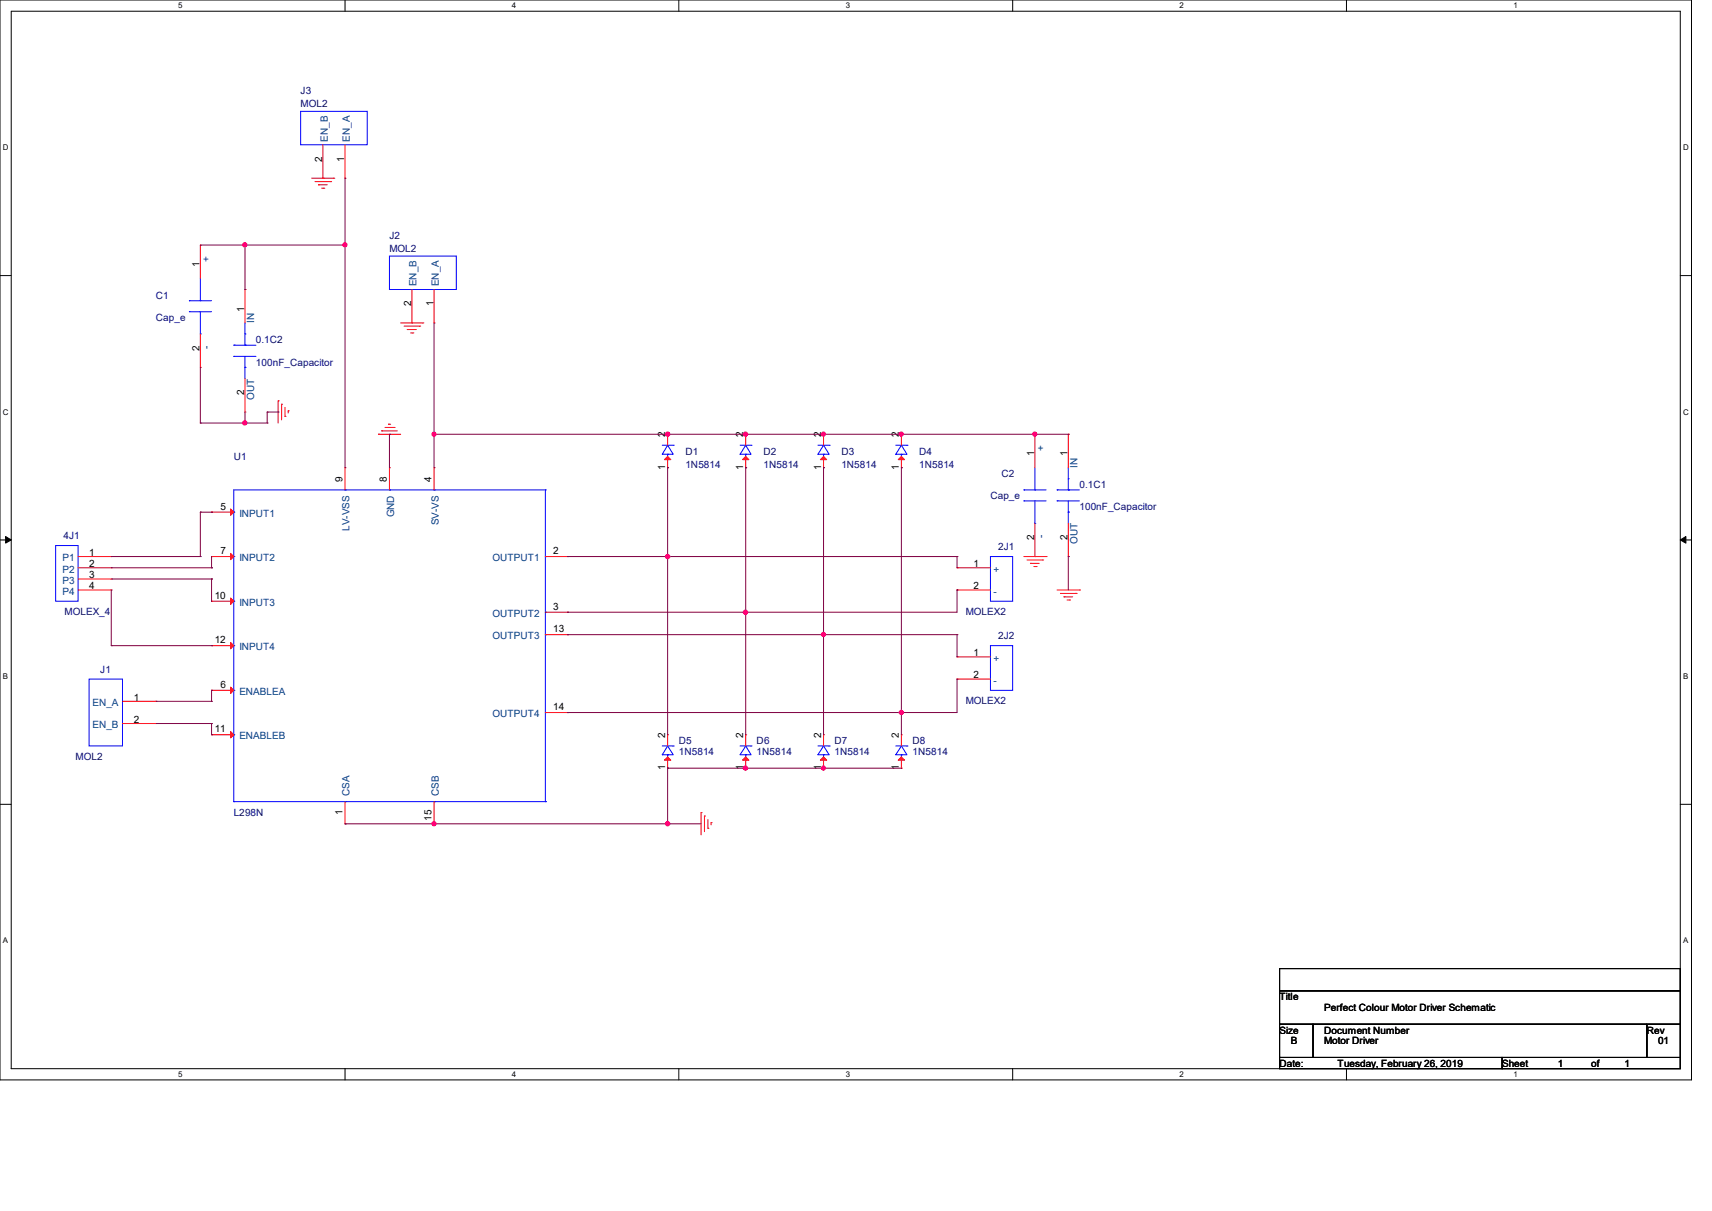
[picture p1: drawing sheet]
<svg xmlns="http://www.w3.org/2000/svg" width="297mm" height="210mm" viewBox="0 0 297 210" stroke-linecap="round" stroke-linejoin="round" font-family="sans-serif">
<path d="M0 0h293.5v187.3h-293.5zM1.9 1.9h289.6v183.4h-289.6z" fill="none" stroke="#000" stroke-width=".17"/>
<g fill="#fff">
<path d="M30.9 .2h.8v1.5h-.8z"/>
<path d="M30.9 185.5h.8v1.6h-.8z"/>
</g>
<path d="M59.9 0v1.9M59.9 185.3v2" fill="none" stroke="#000" stroke-width=".17"/>
<g fill="#fff">
<path d="M88.8 .2h.8v1.5h-.8z"/>
<path d="M88.8 185.5h.8v1.6h-.8z"/>
</g>
<path d="M117.8 0v1.9M117.8 185.3v2" fill="none" stroke="#000" stroke-width=".17"/>
<g fill="#fff">
<path d="M146.7 .2h.8v1.5h-.8z"/>
<path d="M146.7 185.5h.8v1.6h-.8z"/>
</g>
<path d="M175.7 0v1.9M175.7 185.3v2" fill="none" stroke="#000" stroke-width=".17"/>
<g fill="#fff">
<path d="M204.6 .2h.8v1.5h-.8z"/>
<path d="M204.6 185.5h.8v1.6h-.8z"/>
</g>
<path d="M233.6 0v1.9M233.6 185.3v2" fill="none" stroke="#000" stroke-width=".17"/>
<g fill="#fff">
<path d="M262.6 .2h.7v1.5h-.7z"/>
<path d="M262.6 185.5h.7v1.6h-.7z"/>
<path d="M.5 24.8h1v1.6h-1z"/>
<path d="M292 24.8h1v1.6h-1z"/>
<path d="M.5 70.7h1v1.5h-1z"/>
<path d="M292 70.7h1v1.5h-1z"/>
</g>
<path d="M0 47.8h1.9M291.5 47.8h2" fill="none" stroke="#000" stroke-width=".17"/>
<g fill="#fff">
<path d="M.5 116.5h.9v1.6h-.9z"/>
<path d="M292 116.5h.9v1.6h-.9z"/>
</g>
<path d="M0 93.6h1.9M291.5 93.6h2" fill="none" stroke="#000" stroke-width=".17"/>
<path d="M1 93l.9 .6-.9 .6zM291.5 93.6l1-.6v1.2z" fill="#000" stroke="#000" stroke-width=".17"/>
<g fill="#fff">
<path d="M.5 162.4h.9v1.5h-.9z"/>
<path d="M292 162.4h.9v1.5h-.9z"/>
</g>
<path d="M0 139.5h1.9M291.5 139.5h2M222 168h69.5v3.8h-69.5zM222 171.8h69.5v5.8h-69.5zM222 177.6h5.8v5.8h-5.8zM227.8 177.6h57.9v5.8h-57.9zM285.7 177.6h5.8v5.8h-5.8zM222 183.4h38.6v1.9h-38.6zM260.6 183.4h30.9v1.9h-30.9z" fill="none" stroke="#000" stroke-width=".17"/>
<g fill="none" stroke="#f00" stroke-width=".17">
<path d="M54.1 30.9h3.8M54.7 31.5h2.7M55.2 32h.1M55.2 32h1.6M55.8 32.6h.4M56 30.9h.1M56 25.1v5.8M56.2 32.6h.1M57.4 31.5h.1M57.9 30.9h.1M59.9 30.9h.1M59.9 25.1v5.8"/>
<path d="M34.8 42.5h.1M34.8 42.5v5.8M34.8 57.9v5.8M42.5 50.2h.1M42.5 50.2v5.8M69.5 56h3.9M70.1 56.6h2.7M70.7 57.1h.1M70.7 57.1h1.5M71.2 57.7h.4M71.5 56h.1M71.5 50.2v5.8"/>
<path d="M71.6 57.7h.1M72.8 56.6h.1M73.4 56h.1M75.3 56h.1M75.3 50.2v5.8M34.8 63.7h.1M42.5 71.5h.1M42.5 65.7v5.8M48.3 69.5h.1M48.3 69.5v3.9M48.9 70.1h.1M48.9 70.1v2.7"/>
<path d="M49.4 72.2h.1M49.4 70.7v1.5M50 71.2h.1M50 71.2v.4M65.7 75.3h.1M65.7 75.3h3.8M66.2 74.7h.1M66.2 74.7h2.7M66.8 74.1h1.6M67.4 73.6h.1M67.4 73.6h.4M68.4 74.1h.1"/>
<path d="M115.8 75.3h.1M115.8 75.3v1.9M115.8 79.2v1.9M129.4 75.3h.1M129.4 75.3v1.9M129.4 79.2v1.9M142.9 75.3h.1M142.9 75.3v1.9M142.9 79.2v1.9M156.4 75.3h.1M156.4 75.3v1.9M156.4 79.2v1.9"/>
<path d="M179.5 75.3h.1M179.5 75.3v5.8M185.3 75.3h.1M185.3 75.3v5.8M13.5 96.5h5.8M13.5 98.5h5.8M19.3 96.5h.1M19.3 98.5h.1M36.7 88.8h.1M36.7 96.5h.1M36.7 96.5h3.9M36.7 88.8h3.9"/>
<path d="M59.9 81.1h.1M59.9 81.1v3.9M67.6 81.1h.1M67.6 81.1v3.9M75.3 81.1h.1M75.3 81.1v3.9M94.6 96.5h3.9M98.5 96.5h.1M115.8 81.1h.1M129.4 81.1h.1M142.9 81.1h.1M156.4 81.1h.1"/>
<path d="M166 98.5h.1M166 98.5h5.8M177.6 96.5h3.9M178.2 97.1h2.7M178.8 97.7h.1M178.8 97.7h1.5M179.4 98.3h.3M179.5 96.5h.1M179.5 90.8v5.7M179.7 98.3h.1M180.9 97.1h.1M181.5 96.5h.1"/>
<path d="M185.3 96.5h.1M185.3 90.8v5.7M13.5 102.3h5.8M13.5 100.4h5.8M19.3 100.4h.1M19.3 102.3h.1M36.7 119.7h.1M36.7 104.3h.1M36.7 112h.1M36.7 119.7h3.9M36.7 104.3h3.9M36.7 112h3.9"/>
<path d="M94.6 106.2h3.9M94.6 110.1h3.9M98.5 106.2h.1M98.5 110.1h.1M166 113.9h.1M166 117.8h.1M166 102.3h.1M166 102.3h5.8M166 113.9h5.8M166 117.8h5.8M183.4 102.3h3.9M184 102.9h2.7"/>
<path d="M184.6 103.5h.1M184.6 103.5h1.5M185.1 104.1h.4M185.5 104.1h.1M186.7 102.9h.1M187.3 102.3h.1M21.3 121.6h5.8M21.3 125.5h5.8M27.1 121.6h.1M27.1 125.5h.1M36.7 127.4h.1M36.7 127.4h3.9"/>
<path d="M59.9 139v3.9M75.3 139v3.9M94.6 123.6h3.9M98.5 123.6h.1M115.8 133.2h.1M115.8 127.4h.1M115.8 127.4v2M115.8 131.3v1.9M129.4 133.2h.1M129.4 127.4h.1M129.4 127.4v2M129.4 131.3v1.9"/>
<path d="M142.9 133.2h.1M142.9 127.4h.1M142.9 127.4v2M142.9 131.3v1.9M156.4 133.2h.1M156.4 127.4h.1M156.4 127.4v2M156.4 131.3v1.9M59.9 142.9h.1M75.3 142.9h.1M121.6 140.9h.1M121.6 140.9v3.9"/>
<path d="M122.2 141.5h.1M122.2 141.5v2.7M122.8 143.6h.1M122.8 142.1v1.5M123.4 142.7h.1M123.4 142.7v.3"/>
</g>
<g fill="none" stroke="#00f" stroke-width=".17">
<path d="M52.2 19.3h11.5v5.8h-11.5zM32.9 52.2h.1M32.9 54.1h.1M32.9 52.2h3.8M32.9 54.1h3.8M34.8 52.2h.1M34.8 57.9h.1M34.8 48.3v3.9M34.8 54.1v3.8M40.6 59.9h.1M40.6 59.9h3.8M42.5 57.9h.1"/>
<path d="M42.5 59.9h.1M42.5 56v3.9M67.6 44.4h11.6v5.8h-11.6zM40.6 61.8h.1M40.6 61.8h3.8M42.5 63.7h.1M42.5 61.8v3.9M114.9 77.2h1.9M115.8 77.2l1 1.6h-1.9zM115.8 78.8h.1M115.8 78.8v.4M116.8 77.2h.1"/>
<path d="M128.4 77.2h1.9M129.4 77.2l.9 1.6h-1.9zM129.4 78.8h.1M129.4 78.8v.4M130.3 77.2h.1M141.9 77.2h1.9M142.9 77.2l.9 1.6h-1.9zM142.9 78.8h.1M142.9 78.8v.4M143.8 77.2h.1M155.4 77.2h2M156.4 77.2l1 1.6h-2z"/>
<path d="M156.4 78.8h.1M156.4 78.8v.4M157.4 77.2h.1M9.7 94.6h3.8v9.7h-3.8zM40.6 96.5h.1M40.6 88.8h.1M59.9 85h.1M67.6 85h.1M75.3 85h.1M94.6 85h.1M94.6 96.5h.1M94.6 85h-54v54"/>
<path d="M94.6 85v54M171.8 96.5h3.9v7.8h-3.9zM177.6 85h.1M177.6 86.9h.1M177.6 85h3.9M177.6 86.9h3.9M179.5 85h.1M179.5 90.8h.1M179.5 81.1v3.9M179.5 86.9v3.9M183.4 85h.1M183.4 86.9h.1"/>
<path d="M183.4 85h3.9M183.4 86.9h3.9M185.3 88.8h.1M185.3 83h.1M185.3 85h.1M185.3 81.1v3.9M185.3 86.9v3.9M15.5 117.8h5.8v11.6h-5.8zM40.6 119.7h.1M40.6 112h.1M40.6 104.3h.1M94.6 110.1h.1"/>
<path d="M94.6 106.2h.1M171.8 112h3.9v7.7h-3.9zM40.6 139h.1M40.6 127.4h.1M40.6 139h54M59.9 139h.1M75.3 139h.1M94.6 139h.1M94.6 123.6h.1M114.9 129.4h1.9M115.8 129.4l1 1.5h-1.9zM115.8 130.9h.1"/>
<path d="M115.8 130.9v.4M116.8 129.4h.1M128.4 129.4h1.9M129.4 129.4l.9 1.5h-1.9zM129.4 130.9h.1M129.4 130.9v.4M130.3 129.4h.1M141.9 129.4h1.9M142.9 129.4l.9 1.5h-1.9zM142.9 130.9h.1M142.9 130.9v.4M143.8 129.4h.1"/>
<path d="M155.4 129.4h2M156.4 129.4l1 1.5h-2zM156.4 130.9h.1M156.4 130.9v.4M157.4 129.4h.1"/>
</g>
<g fill="#f00" stroke="#f00" stroke-width=".17">
<path d="M156.4 131.3l.5 .5h-1.1z"/>
<path d="M40 88.3l.6 .5-.6 .6z"/>
<path d="M40 119.2l.6 .5-.6 .6z"/>
<path d="M40 96l.6 .5-.6 .6z"/>
<path d="M40 103.7l.6 .6-.6 .5z"/>
<path d="M40 126.9l.6 .5-.6 .6z"/>
<path d="M40 111.4l.6 .6-.6 .5z"/>
<path d="M142.3 131.8l.6-.5 .5 .5z"/>
<path d="M128.8 131.8l.6-.5 .5 .5z"/>
<path d="M115.3 131.8l.5-.5 .6 .5z"/>
<path d="M156.4 79.2l.5 .5h-1.1z"/>
<path d="M142.3 79.7l.6-.5 .5 .5z"/>
<path d="M128.8 79.7l.6-.5 .5 .5z"/>
<path d="M115.3 79.7l.5-.5 .6 .5z"/>
</g>
<g fill="none" stroke="#800040" stroke-width=".17">
<path d="M59.9 30.9v50.2M34.8 42.5h25.1M42.5 50.2h.1M42.5 42.5h.1M42.5 42.5v7.7M59.9 42.5h.1M75.3 56v25.1M34.8 73.4h.1M34.8 63.7v9.7M34.8 73.4h11.6M42.5 73.4h.1M42.5 71.5v1.9"/>
<path d="M46.4 71.5h.1M46.4 73.4h.1M46.4 71.5v1.9M46.4 71.5h1.9M48.3 71.5h.1M67.6 75.3h.1M67.6 75.3v5.8M75.3 75.3h.1M75.3 75.3h110M115.8 75.3h.1M129.4 75.3h.1M142.9 75.3h.1"/>
<path d="M179.5 75.3h.1M185.3 75.3h.1M19.3 96.5h15.5M19.3 98.5h17.4M34.8 96.5h.1M34.8 88.8h.1M34.8 88.8v7.7M34.8 88.8h1.9M36.7 88.8h.1M36.7 98.5h.1M36.7 96.5v2M98.5 96.5h.1"/>
<path d="M98.5 96.5h67.5M115.8 81.1h.1M115.8 96.5h.1M115.8 81.1v46.3M129.4 81.1h.1M129.4 81.1v46.3M142.9 81.1h.1M142.9 81.1v46.3M156.4 81.1h.1M156.4 81.1v46.3M166 96.5h.1M166 96.5v2"/>
<path d="M185.3 96.5h.1M185.3 96.5v5.8M19.3 112h.1M19.3 100.4h17.4M19.3 102.3v9.7M19.3 112h17.4M36.7 100.4h.1M36.7 112h.1M36.7 119.7h.1M36.7 100.4v3.9M36.7 119.7v1.9M98.5 106.2h.1"/>
<path d="M98.5 110.1h.1M98.5 110.1h67.5M129.4 106.2h.1M142.9 110.1h.1M166 110.1h.1M166 117.8h.1M166 102.3h.1M166 102.3v3.9h-67.5M166 110.1v3.8M166 117.8v5.8h-67.5M27.1 121.6h9.6M27.1 125.5h9.6"/>
<path d="M36.7 121.6h.1M36.7 125.5h.1M36.7 127.4h.1M36.7 125.5v1.9M98.5 123.6h.1M115.8 133.2h.1M115.8 133.2v9.7M115.8 133.2h40.6M129.4 133.2h.1M142.9 133.2h.1M156.4 123.6h.1M59.9 142.9h.1"/>
<path d="M59.9 142.9h61.7M75.3 142.9h.1M115.8 142.9h.1"/>
</g>
<g fill="#f0f" stroke="#f0f" stroke-width=".17">
<circle cx="156.4" cy="75.3" r=".36"/>
<circle cx="142.9" cy="75.3" r=".36"/>
<circle cx="129.3" cy="75.3" r=".37"/>
<circle cx="115.8" cy="75.3" r=".37"/>
<circle cx="75.3" cy="75.3" r=".36"/>
<circle cx="75.3" cy="142.9" r=".36"/>
<circle cx="115.8" cy="142.9" r=".37"/>
<circle cx="129.3" cy="133.2" r=".37"/>
<circle cx="142.9" cy="133.2" r=".36"/>
<circle cx="156.4" cy="123.5" r=".36"/>
<circle cx="115.8" cy="96.5" r=".37"/>
<circle cx="142.9" cy="110" r=".36"/>
<circle cx="129.3" cy="106.2" r=".37"/>
<circle cx="59.8" cy="42.5" r=".36"/>
<circle cx="42.5" cy="42.5" r=".37"/>
<circle cx="42.5" cy="73.3" r=".37"/>
<circle cx="179.5" cy="75.3" r=".36"/>
</g>
<g font-size="1.7" fill="#000080">
<text x="52.2" y="16.3">J3</text>
<text x="52.2" y="18.6">MOL2</text>
<text x="67.6" y="41.4">J2</text>
<text x="67.6" y="43.7">MOL2</text>
<text x="27.1" y="51.8">C1</text>
<text x="27.1" y="55.7">Cap_e</text>
<text x="44.4" y="59.5">0.1C2</text>
<text x="44.4" y="63.4">100nF_Capacitor</text>
<text x="40.6" y="79.8">U1</text>
<text x="118.9" y="78.8">D1</text>
<text x="118.9" y="81.2">1N5814</text>
<text x="132.5" y="78.8">D2</text>
<text x="132.5" y="81.2">1N5814</text>
<text x="146" y="78.8">D3</text>
<text x="146" y="81.2">1N5814</text>
<text x="159.5" y="78.8">D4</text>
<text x="159.5" y="81.2">1N5814</text>
<text x="173.7" y="82.7">C2</text>
<text x="171.8" y="86.6">Cap_e</text>
<text x="187.3" y="84.6">0.1C1</text>
<text x="187.3" y="88.5">100nF_Capacitor</text>
<text x="11" y="93.5">4J1</text>
<text x="173.2" y="95.5">2J1</text>
<text x="11.2" y="106.6">MOLEX_4</text>
<text x="167.6" y="106.6">MOLEX2</text>
<text x="173.2" y="110.9">2J2</text>
<text x="17.4" y="116.7">J1</text>
<text x="167.6" y="122.1">MOLEX2</text>
<text x="13.1" y="131.7">MOL2</text>
<text x="117.8" y="129">D5</text>
<text x="117.8" y="131">1N5814</text>
<text x="131.3" y="129">D6</text>
<text x="131.3" y="131">1N5814</text>
<text x="144.8" y="129">D7</text>
<text x="144.8" y="131">1N5814</text>
<text x="158.3" y="129">D8</text>
<text x="158.3" y="131">1N5814</text>
<text x="40.6" y="141.6">L298N</text>
</g>
<g font-size="1.7">
<text x="55.9" y="28" transform="rotate(-90 55.9 28)">2</text>
<text x="59.7" y="28" transform="rotate(-90 59.7 28)">1</text>
<text x="34.6" y="46.4" transform="rotate(-90 34.6 46.4)">1</text>
<text x="71.3" y="53.1" transform="rotate(-90 71.3 53.1)">2</text>
<text x="75.2" y="53.1" transform="rotate(-90 75.2 53.1)">1</text>
<text x="42.4" y="54.1" transform="rotate(-90 42.4 54.1)">1</text>
<text x="34.6" y="60.8" transform="rotate(-90 34.6 60.8)">2</text>
<text x="42.4" y="68.5" transform="rotate(-90 42.4 68.5)">2</text>
<text x="115.4" y="75.9" transform="rotate(-90 115.4 75.9)">2</text>
<text x="128.9" y="75.9" transform="rotate(-90 128.9 75.9)">2</text>
<text x="142.4" y="75.9" transform="rotate(-90 142.4 75.9)">2</text>
<text x="156" y="75.9" transform="rotate(-90 156 75.9)">2</text>
<text x="59.4" y="83.6" transform="rotate(-90 59.4 83.6)">9</text>
<text x="67.1" y="83.6" transform="rotate(-90 67.1 83.6)">8</text>
<text x="74.9" y="83.6" transform="rotate(-90 74.9 83.6)">4</text>
<text x="115.4" y="81.5" transform="rotate(-90 115.4 81.5)">1</text>
<text x="128.9" y="81.5" transform="rotate(-90 128.9 81.5)">1</text>
<text x="142.4" y="81.5" transform="rotate(-90 142.4 81.5)">1</text>
<text x="156" y="81.5" transform="rotate(-90 156 81.5)">1</text>
<text x="179.4" y="79.2" transform="rotate(-90 179.4 79.2)">1</text>
<text x="185.2" y="79.2" transform="rotate(-90 185.2 79.2)">1</text>
<text x="38.2" y="88.4">5</text>
<text x="179.4" y="93.6" transform="rotate(-90 179.4 93.6)">2</text>
<text x="185.2" y="93.6" transform="rotate(-90 185.2 93.6)">2</text>
<text x="15.5" y="96.4">1</text>
<text x="15.5" y="98.3">2</text>
<text x="15.5" y="100.3">3</text>
<text x="38.2" y="96.1">7</text>
<text x="96" y="96.1">2</text>
<text x="168.9" y="98.3">1</text>
<text x="15.5" y="102.2">4</text>
<text x="37.3" y="103.8">10</text>
<text x="96" y="105.7">3</text>
<text x="168.9" y="102.2">2</text>
<text x="37.3" y="111.5">12</text>
<text x="96" y="109.6">13</text>
<text x="168.9" y="113.8">1</text>
<text x="38.2" y="119.3">6</text>
<text x="168.9" y="117.6">2</text>
<text x="23.2" y="121.5">1</text>
<text x="23.2" y="125.3">2</text>
<text x="96" y="123.1">14</text>
<text x="37.3" y="127">11</text>
<text x="115.4" y="128" transform="rotate(-90 115.4 128)">2</text>
<text x="128.9" y="128" transform="rotate(-90 128.9 128)">2</text>
<text x="142.4" y="128" transform="rotate(-90 142.4 128)">2</text>
<text x="156" y="128" transform="rotate(-90 156 128)">2</text>
<text x="115.4" y="133.6" transform="rotate(-90 115.4 133.6)">1</text>
<text x="128.9" y="133.6" transform="rotate(-90 128.9 133.6)">1</text>
<text x="142.4" y="133.6" transform="rotate(-90 142.4 133.6)">1</text>
<text x="156" y="133.6" transform="rotate(-90 156 133.6)">1</text>
<text x="59.4" y="141.3" transform="rotate(-90 59.4 141.3)">1</text>
<text x="74.9" y="142.3" transform="rotate(-90 74.9 142.3)">15</text>
<text x="222" y="173.4">Title</text>
<text x="222" y="179.2">Size</text>
<text x="229.7" y="175.3">Perfect Colour Motor Driver Schematic</text>
<text x="229.7" y="179.2">Document Number</text>
<text x="285.7" y="179.2">Rev</text>
<text x="222" y="185">Date:</text>
<text x="223.9" y="181.1">B</text>
<text x="229.7" y="181.1">Motor Driver</text>
<text x="232.1" y="185">Tuesday, February 26, 2019</text>
<text x="260.6" y="185">Sheet</text>
<text x="270.2" y="185">1</text>
<text x="276" y="185">of</text>
<text x="281.8" y="185">1</text>
<text x="287.7" y="181.1">01</text>
</g>
<g font-size="1.7" fill="#004080">
<text x="56.9" y="24.6" transform="rotate(-90 56.9 24.6)">EN_B</text>
<text x="60.7" y="24.6" transform="rotate(-90 60.7 24.6)">EN_A</text>
<text x="36.4" y="45.4" transform="rotate(-90 36.4 45.4)">+</text>
<text x="72.3" y="49.6" transform="rotate(-90 72.3 49.6)">EN_B</text>
<text x="76.2" y="49.6" transform="rotate(-90 76.2 49.6)">EN_A</text>
<text x="44.1" y="56" transform="rotate(-90 44.1 56)">IN</text>
<text x="36.4" y="60.5" transform="rotate(-90 36.4 60.5)">-</text>
<text x="44.1" y="69.3" transform="rotate(-90 44.1 69.3)">OUT</text>
<text x="181.1" y="78.2" transform="rotate(-90 181.1 78.2)">+</text>
<text x="186.9" y="81.1" transform="rotate(-90 186.9 81.1)">IN</text>
<text x="41.5" y="89.6">INPUT1</text>
<text x="68.4" y="89.7" transform="rotate(-90 68.4 89.7)">GND</text>
<text x="60.7" y="92.1" transform="rotate(-90 60.7 92.1)">LV-VSS</text>
<text x="76.1" y="91.1" transform="rotate(-90 76.1 91.1)">SV-VS</text>
<text x="181.1" y="93.3" transform="rotate(-90 181.1 93.3)">-</text>
<text x="186.9" y="94.4" transform="rotate(-90 186.9 94.4)">OUT</text>
<text x="10.8" y="97.4">P1</text>
<text x="10.8" y="99.3">P2</text>
<text x="10.8" y="101.2">P3</text>
<text x="41.5" y="97.3">INPUT2</text>
<text x="85.4" y="97.3">OUTPUT1</text>
<text x="172.4" y="99.3">+</text>
<text x="10.8" y="103.2">P4</text>
<text x="41.5" y="105.1">INPUT3</text>
<text x="85.4" y="107">OUTPUT2</text>
<text x="172.4" y="103.2">-</text>
<text x="41.5" y="112.8">INPUT4</text>
<text x="85.4" y="110.9">OUTPUT3</text>
<text x="172.4" y="114.8">+</text>
<text x="172.4" y="118.6">-</text>
<text x="16" y="122.5">EN_A</text>
<text x="41.5" y="120.5">ENABLEA</text>
<text x="85.4" y="124.4">OUTPUT4</text>
<text x="16" y="126.3">EN_B</text>
<text x="41.5" y="128.2">ENABLEB</text>
<text x="60.7" y="138" transform="rotate(-90 60.7 138)">CSA</text>
<text x="76.1" y="138" transform="rotate(-90 76.1 138)">CSB</text>
</g>
<g font-size="1.4">
<text x="30.9" y="1.4">5</text>
<text x="88.8" y="1.4">4</text>
<text x="146.7" y="1.4">3</text>
<text x="204.6" y="1.4">2</text>
<text x="262.6" y="1.4">1</text>
<text x=".5" y="26.1">D</text>
<text x="292" y="26.1">D</text>
<text x=".5" y="71.9">C</text>
<text x="292" y="71.9">C</text>
<text x=".5" y="117.8">B</text>
<text x="292" y="117.8">B</text>
<text x=".5" y="163.6">A</text>
<text x="292" y="163.6">A</text>
<text x="30.9" y="186.8">5</text>
<text x="88.8" y="186.8">4</text>
<text x="146.7" y="186.8">3</text>
<text x="204.6" y="186.8">2</text>
<text x="262.6" y="186.8">1</text>
</g>
</svg>
